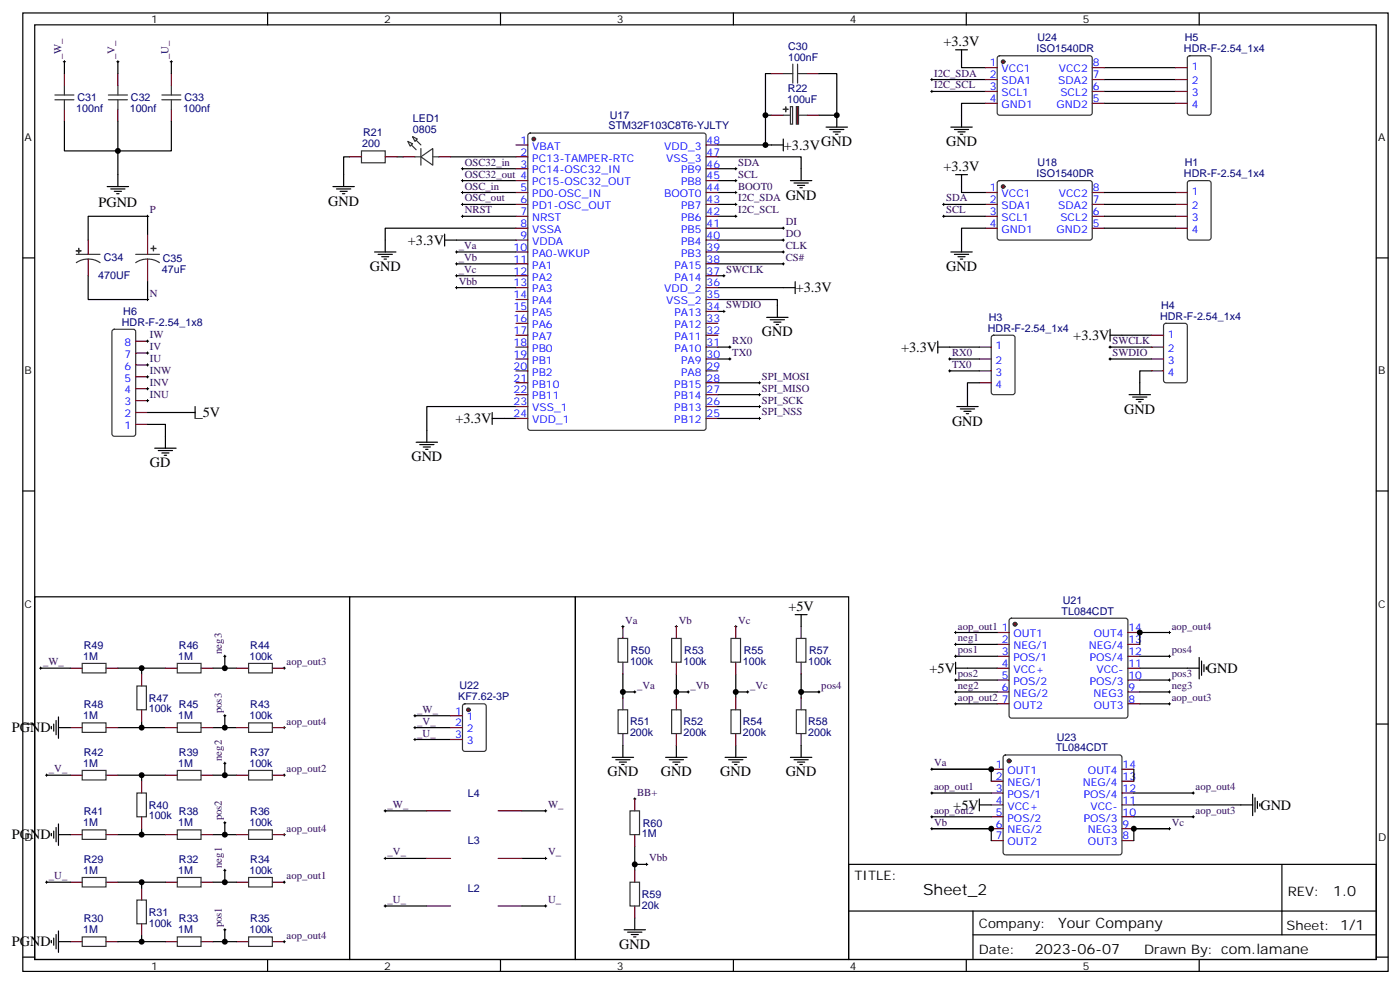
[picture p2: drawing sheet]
<svg xmlns="http://www.w3.org/2000/svg" width="416mm" height="292mm" viewBox="0 0 416 292" stroke-linecap="round" stroke-linejoin="round" font-family="sans-serif">
<g fill="none" stroke="#000" stroke-width=".35">
<path d="M6.8 3.8h405.3v284.4h-405.3zM10.3 7.4h398.3v277.3h-398.3zM79.4 3.8v3.6M148.6 3.8v3.6M217.7 3.8v3.6M286.9 3.8v3.6M356 3.8v3.6M229 34.2h-1.7v8.8M103.8 46.5h-1.8v5.3M117.9 46.5h1.8M133.8 46.5h19.4M137.3 57.1h15.9"/>
<path d="M137.3 53.6h15.9M137.3 50.1h15.9M213.1 57.1h5.3M213.1 43h15.9M6.8 76.5h3.5M132 71.2h21.2M132 69.5v3.5M137.3 64.2h15.9M137.3 60.6h15.9M213.1 64.2h5.3M213.1 60.6h5.3M213.1 67.7h19.5"/>
<path d="M213.1 71.2h19.5M213.1 74.8h19.5M213.1 78.3h19.5M408.6 76.5h3.5M213.1 106.5h3.6M213.1 103h3.6M146.1 124.1h7.1M146.1 122.4v3.5M6.8 145.7h3.5M408.6 145.7h3.5M6.8 214.8h3.5M408.6 214.8h3.5"/>
<path d="M252 256.4h156.6v28.3h-156.6zM380.6 256.5v20.8M252 270.3h156.5M288.9 277.3h119.6M288.9 270.3v14.1M6.8 284h3.5M79.4 284.7v3.5M148.6 284.7v3.5M217.7 284.7v3.5M286.9 284.7v3.5M356 284.7v3.5M408.6 284h3.5"/>
</g>
<g fill="none" stroke="#000" stroke-width=".3">
<path d="M136.9 57.1h.8M136.9 53.6h.8M136.9 50.1h.8M137.3 49.7v.7M137.3 53.2v.7M137.3 56.8v.7M218.1 57.1h.7M218.4 56.8v.7M136.9 64.2h.8M136.9 60.6h.8M137.3 60.3v.7M137.3 63.8v.7"/>
<path d="M218.1 64.2h.7M218.1 60.6h.7M218.4 60.3v.7M218.4 63.8v.7M232.2 67.7h.7M232.6 67.3v.8M216.3 103h.7M216.3 106.5h.7M216.7 102.6v.7M216.7 106.2v.7"/>
</g>
<path d="M107.3 44.8h7.1v3.5h-7.1zM123.2 46.5h1.8M125 46.5l3.5-2.4v4.9zM125 44.1v4.9M128.5 46.5h1.7" fill="none" stroke="#333" stroke-width=".35"/>
<path d="M103.8 46.5h3.5M114.4 46.5h3.5M119.7 46.5h3.5M130.2 46.5h3.6" fill="none" stroke="#870000" stroke-width=".35"/>
<g fill="#870000" stroke="#333" stroke-width=".35">
<path d="M123.5 41.6l1.5 1.4z"/>
<path d="M122.1 43l1.4 1.4z"/>
</g>
<path d="M156.9 39.7l.5-.2h51.5l.7 .4v87.1l-.4 .6-51.8 .1-.6-.5-.1-87zM121.1 41.9l1.4 .8-.7 .7zM122.5 40.5l1.4 .7-.7 .7z" fill="none" stroke="#333" stroke-width=".35"/>
<g fill="none" stroke="#000" stroke-width=".35">
<path d="M213.1 50.1h5.3M213.1 53.6h5.3M111.2 74.8h6.3M112.3 75.5h4.2M113.3 76.2h2.1M114 76.9h.7M135.5 74.8h17.7M135.5 78.3h17.7M153.2 67.7h-38.8v7.1M213.1 88.9h17.7v5.3M213.1 81.8h1.8M213.1 92.4h1.8"/>
<path d="M227.6 94.2h6.4M228.7 94.9h4.2M229.7 95.6h2.1M230.4 96.3h.7M123.5 131.2h6.4M124.6 131.9h4.2M125.7 132.6h2.1M126.4 133.3h.7M153.2 120.6h-26.5v10.6"/>
</g>
<path d="M218.1 50.1h.7M218.1 53.6h.7M218.4 49.7v.7M218.4 53.2v.7M214.6 92.4h.7M214.6 81.8h.7M214.9 81.5v.7M214.9 92v.7" fill="none" stroke="#000" stroke-width=".3"/>
<circle cx="158.5" cy="41.2" r=".53" fill="#870000" stroke="#333" stroke-width=".35"/>
<g fill="none" stroke="#870000" stroke-width=".35">
<path d="M229 21.8h3.6M239.6 21.8h3.5M153.2 43h3.5M153.2 46.5h3.5M153.2 50.1h3.5M153.2 53.6h3.5M153.2 57.1h3.5M209.6 43h3.5M209.6 46.5h3.5M209.6 50.1h3.5M209.6 53.6h3.5M209.6 57.1h3.5"/>
<path d="M153.2 60.6h3.5M153.2 64.2h3.5M153.2 67.7h3.5M153.2 71.2h3.5M153.2 74.8h3.5M153.2 78.3h3.5M209.6 60.6h3.5M209.6 64.2h3.5M209.6 67.7h3.5M209.6 71.2h3.5M209.6 74.8h3.5M209.6 78.3h3.5"/>
<path d="M153.2 81.8h3.5M153.2 85.3h3.5M153.2 88.9h3.5M153.2 92.4h3.5M153.2 95.9h3.5M153.2 99.4h3.5M209.6 81.8h3.5M209.6 85.3h3.5M209.6 88.9h3.5M209.6 92.4h3.5M209.6 95.9h3.5M209.6 99.4h3.5"/>
<path d="M153.2 103h3.5M153.2 106.5h3.5M153.2 110h3.5M153.2 113.6h3.5M153.2 117.1h3.5M209.6 103h3.5M209.6 106.5h3.5M209.6 110h3.5M209.6 113.6h3.5M209.6 117.1h3.5M153.2 120.6h3.5M153.2 124.1h3.5"/>
<path d="M209.6 120.6h3.5M209.6 124.1h3.5"/>
</g>
<path d="M232.2 71.2h.7M232.2 74.8h.7M232.2 78.3h.7M232.6 70.9v.7M232.6 74.4v.7M232.6 77.9v.7" fill="none" stroke="#000" stroke-width=".3"/>
<path d="M229 21.8h-1.7v12.4M213.1 46.5h24.7v7.1M229 43h3.6M232.6 41.2v3.6M234.7 53.6h6.3M235.7 54.3h4.3M236.8 55h2.1M237.5 55.7h.7M213.1 85.3h23M236.1 83.6v3.5" fill="none" stroke="#000" stroke-width=".35"/>
<path d="M235.4 19v5.7M236.8 19v5.7M232.6 21.8h2.8M236.8 21.8h2.8" fill="none" stroke="#333" stroke-width=".35"/>
<g fill="#870000" stroke="#333" stroke-width=".35">
<path d="M232.6 32.4l1.4 .1z"/>
<path d="M233.3 31.7v1.4z"/>
</g>
<path d="M229 34.2h3.6M239.6 34.2h3.5" fill="none" stroke="#870000" stroke-width=".35"/>
<path d="M234.7 31.6h.6v5.2h-.6z" fill="none" stroke="#333" stroke-width=".35"/>
<path d="M236.4 31.6h.7v5.2h-.7z" fill="#870000" stroke="#333" stroke-width=".35"/>
<path d="M232.6 34.2h2.1M237.1 34.2h2.5M296.3 53.8l.5-.2h27l.5 .7-.1 16.5-.6 .4h-27.1l-.4-.7v-16.2z" fill="none" stroke="#333" stroke-width=".35"/>
<path d="M243.1 21.8h5.3v12.4h-5.3M245.3 37.7h6.3M246.3 38.4h4.2M247.4 39.1h2.1M248.1 39.8h.7M248.4 34.2v3.5M98.8 55.4h6.4M99.9 56.1h4.2M101 56.8h2.1M101.7 57.5h.7M102 51.8v3.6" fill="none" stroke="#000" stroke-width=".35"/>
<circle cx="297.8" cy="55.4" r=".53" fill="#870000" stroke="#333" stroke-width=".35"/>
<path d="M292.5 57.1h3.6M324.3 57.1h3.5M349 57.1h3.5M292.5 60.6h3.6M292.5 64.2h3.6M292.5 67.7h3.6M324.3 60.6h3.5M324.3 64.2h3.5M324.3 67.7h3.5M349 60.6h3.5M349 64.2h3.5M349 67.7h3.5" fill="none" stroke="#870000" stroke-width=".35"/>
<path d="M352.7 53.8l.5-.2h5.6l.7 .4 .1 16.5-.5 .7h-5.9l-.6-.4-.1-16.5z" fill="none" stroke="#333" stroke-width=".35"/>
<g fill="none" stroke="#000" stroke-width=".35">
<path d="M283.7 51.8h3.5M285.5 51.8v5.3h7M327.8 57.1h21.2M280.2 60.6h12.3M280.2 64.2h12.3M282.3 74.8h6.3M283.4 75.5h4.2M284.4 76.2h2.1M285.1 76.9h.7M292.5 67.7h-7v7.1M327.8 60.6h21.2M327.8 64.2h21.2"/>
<path d="M327.8 67.7h21.2"/>
</g>
<path d="M279.8 64.2h.7M279.8 60.6h.7M280.2 60.3v.7M280.2 63.8v.7" fill="none" stroke="#000" stroke-width=".3"/>
<circle cx="301.3" cy="185.2" r=".53" fill="#870000" stroke="#333" stroke-width=".35"/>
<path d="M299.8 183.6l.5-.2h33.9l.5 .2 .2 .5v28.2l-.3 .5-.4 .2h-33.9l-.5-.2-.2-.5v-28.2z" fill="none" stroke="#333" stroke-width=".35"/>
<circle cx="301.3" cy="185.2" r=".53" fill="#870000" stroke="#333" stroke-width=".35"/>
<g fill="none" stroke="#870000" stroke-width=".35">
<path d="M20.9 198.2h3.5M31.5 198.2h3.5M42.1 200v3.5M49.1 198.2h3.5M59.7 198.2h3.5M70.3 198.2h3.5M80.9 198.2h3.5M296.1 187.6h3.5M296.1 191.2h3.5M296.1 194.7h3.5M296.1 198.2h3.5M334.9 187.6h3.5"/>
<path d="M334.9 191.2h3.5M334.9 194.7h3.5M334.9 198.2h3.5M20.9 215.9h3.5M31.5 215.9h3.5M42.1 210.6v3.5M49.1 215.9h3.5M59.7 215.9h3.5M70.3 215.9h3.5M80.9 215.9h3.5M296.1 201.8h3.5M296.1 205.3h3.5"/>
<path d="M296.1 208.8h3.5M334.9 201.8h3.5M334.9 205.3h3.5M334.9 208.8h3.5M20.9 230h3.5M31.5 230h3.5M42.1 231.7v3.6M49.1 230h3.5M59.7 230h3.5M70.3 230h3.5M80.9 230h3.5M20.9 247.6h3.5"/>
<path d="M31.5 247.6h3.5M42.1 242.3v3.6M49.1 247.6h3.5M59.7 247.6h3.5M70.3 247.6h3.5M80.9 247.6h3.5M20.9 261.7h3.5M20.9 279.4h3.5M31.5 261.7h3.5M31.5 279.4h3.5M42.1 263.5v3.5M42.1 274.1v3.5"/>
<path d="M49.1 261.7h3.5M49.1 279.4h3.5M59.7 261.7h3.5M59.7 279.4h3.5M70.3 261.7h3.5M70.3 279.4h3.5M80.9 261.7h3.5M80.9 279.4h3.5"/>
</g>
<g fill="none" stroke="#000" stroke-width=".35">
<path d="M10.3 177.1h93.5v107.6h-93.5zM35 198.2h7.1v1.8M42.1 198.2h7M63.2 198.2h7.1M66.7 194.7v3.5M283.7 198.2h12.4M283.7 196.5v3.5M283.7 191.2h12.4M283.7 194.7h12.4M283.7 187.6h12.4M338.4 198.2h17.6M338.4 194.7h8.8"/>
<path d="M347.2 187.6h-8.8v3.6M356 195.1v6.3M356.7 196.1v4.2M357.4 197.2v2.1M358.1 197.9v.7M42.1 214.1v1.8h-7.1M42.1 215.9h7M63.2 215.9h7.1M66.7 212.3v3.6M123.2 215.9h10.6M123.2 219.4h10.6M123.2 212.3h10.6"/>
<path d="M283.7 201.8h12.4M283.7 205.3h12.4M283.7 208.8h12.4M338.4 201.8h8.8M338.4 205.3h8.8M338.4 208.8h8.8M35 230h7.1v1.7M42.1 230h7M63.2 230h7.1M66.7 226.4v3.6M42.1 245.9v1.7h-7.1M42.1 247.6h7"/>
<path d="M63.2 247.6h7.1M66.7 244.1v3.5M66.7 258.2v3.5M114.4 240.6h12.3M114.4 254.7h12.3M154.9 240.6h7.1M154.9 254.7h7.1M35 261.7h7.1v1.8M42.1 277.6v1.8h-7.1M42.1 261.7h7M42.1 279.4h7M63.2 261.7h7.1"/>
<path d="M63.2 279.4h7.1M66.7 275.8v3.6M114.4 268.8h12.3M154.9 268.8h7.1"/>
</g>
<g fill="none" stroke="#000" stroke-width=".3">
<path d="M66.4 194.7h.7M66.7 194.3v.8M84 198.2h.7M84.4 197.9v.7M283.4 191.2h.7M283.4 194.7h.7M283.4 187.6h.7M283.7 187.3v.7M283.7 190.8v.7M283.7 194.3v.8M346.9 194.7h.7M346.9 187.6h.7"/>
<path d="M347.2 187.3v.7M347.2 194.3v.8M66.4 212.3h.7M66.7 212v.7M84 215.9h.7M84.4 215.5v.7M122.8 215.9h.7M122.8 212.3h.7M122.8 219.4h.7M123.2 212v.7M123.2 215.5v.7M123.2 219v.7"/>
<path d="M283.4 205.3h.7M283.4 201.8h.7M283.4 208.8h.7M283.7 201.4v.7M283.7 204.9v.7M283.7 208.5v.7M346.9 205.3h.7M346.9 201.8h.7M346.9 208.8h.7M347.2 201.4v.7M347.2 204.9v.7M347.2 208.5v.7"/>
<path d="M66.4 226.4h.7M66.7 226.1v.7M84 230h.7M84.4 229.6v.7M66.4 258.2h.7M66.4 244.1h.7M66.7 243.7v.7M66.7 257.8v.8M84 247.6h.7M84.4 247.3v.7M114 254.7h.7M114 240.6h.7"/>
<path d="M114.4 240.2v.7M114.4 254.3v.7M161.6 254.7h.7M161.6 240.6h.7M162 240.2v.7M162 254.3v.7M66.4 275.8h.7M66.7 275.5v.7M84 261.7h.7M84 279.4h.7M84.4 261.4v.7M84.4 279v.7"/>
<path d="M114 268.8h.7M114.4 268.4v.7M161.6 268.8h.7M162 268.4v.7"/>
</g>
<g fill="none" stroke="#333" stroke-width=".35">
<path d="M24.4 196.8h7.1v2.8h-7.1zM52.6 196.8h7.1v2.8h-7.1zM73.8 196.8h7.1v2.8h-7.1zM24.4 214.5h7.1v2.8h-7.1zM40.6 203.5h2.9v7.1h-2.9zM52.6 214.5h7.1v2.8h-7.1zM73.8 214.5h7.1v2.8h-7.1zM137.5 209l.5-.2h5.7l.6 .4 .1 13-.5 .7h-5.9l-.6-.4-.1-13zM24.4 228.6h7.1v2.8h-7.1zM40.6 235.3h2.9v7h-2.9zM52.6 228.6h7.1v2.8h-7.1zM73.8 228.6h7.1v2.8h-7.1z"/>
<path d="M24.4 246.2h7.1v2.8h-7.1zM52.6 246.2h7.1v2.8h-7.1zM73.8 246.2h7.1v2.8h-7.1zM24.4 260.3h7.1v2.8h-7.1zM24.4 278h7.1v2.8h-7.1zM40.6 267h2.9v7.1h-2.9zM52.6 260.3h7.1v2.8h-7.1zM52.6 278h7.1v2.8h-7.1zM73.8 260.3h7.1v2.8h-7.1zM73.8 278h7.1v2.8h-7.1z"/>
</g>
<circle cx="139.1" cy="210.6" r=".53" fill="#870000" stroke="#333" stroke-width=".35"/>
<path d="M133.8 212.3h3.5M133.8 215.9h3.5M133.8 219.4h3.5" fill="none" stroke="#870000" stroke-width=".35"/>
<g fill="none" stroke="#000" stroke-width=".35">
<path d="M103.8 177.1h67v107.6h-67zM170.8 177.1h81.2v107.6h-81.2zM12.1 198.2h8.8M15.2 215.5v.7M15.9 214.8v2.1M16.7 213.7v4.3M17.4 215.9h3.5M17.4 212.7v6.3M13.8 230h7.1M15.2 247.3v.7M15.9 246.6v2.1M16.7 245.5v4.2"/>
<path d="M17.4 244.4v6.4M17.4 247.6h3.5M13.8 261.7h7.1M15.2 279v.7M15.9 278.3v2.1M16.7 277.2v4.3M17.4 276.2v6.3M17.4 279.4h3.5"/>
</g>
<path d="M11.7 198.2h.7M12.1 197.9v.7M13.5 230h.7M13.8 229.6v.7M13.5 261.7h.7M13.8 261.4v.7" fill="none" stroke="#000" stroke-width=".3"/>
<circle cx="299.6" cy="225.7" r=".53" fill="#870000" stroke="#333" stroke-width=".35"/>
<path d="M298 224.2l.5-.2h33.9l.5 .2 .2 .5v28.2l-.2 .5-.5 .2h-33.9l-.5-.2-.2-.5v-28.2z" fill="none" stroke="#333" stroke-width=".35"/>
<circle cx="299.6" cy="225.7" r=".53" fill="#870000" stroke="#333" stroke-width=".35"/>
<g fill="none" stroke="#870000" stroke-width=".35">
<path d="M349 20.1h3.5M349 23.6h3.5M349 27.1h3.5M349 30.7h3.5M341.9 99.4h3.5M290.8 103h3.5M290.8 106.5h3.5M290.8 110h3.5M290.8 113.6h3.5M341.9 103h3.5M341.9 106.5h3.5M341.9 110h3.5"/>
<path d="M184.9 185.9v3.5M184.9 196.5v3.5M200.8 185.9v3.5M200.8 196.5v3.5M218.4 185.9v3.5M218.4 196.5v3.5M237.8 185.9v3.5M237.8 196.5v3.5M184.9 207v3.6M184.9 217.6v3.6M200.8 207v3.6M200.8 217.6v3.6"/>
<path d="M218.4 207v3.6M218.4 217.6v3.6M237.8 207v3.6M237.8 217.6v3.6M294.3 228.2h3.5M294.3 231.7h3.5M294.3 235.3h3.5M294.3 238.8h3.5M333.1 228.2h3.5M333.1 231.7h3.5M333.1 235.3h3.5M333.1 238.8h3.5"/>
<path d="M294.3 242.3h3.5M294.3 245.9h3.5M294.3 249.4h3.5M333.1 242.3h3.5M333.1 245.9h3.5M333.1 249.4h3.5"/>
</g>
<g fill="none" stroke="#000" stroke-width=".35">
<path d="M283.7 14.8h3.5M285.5 14.8v5.3h7M276.6 27.1h15.9M276.6 23.6h15.9M282.3 37.7h6.3M283.4 38.4h4.2M284.4 39.1h2.1M285.1 39.8h.7M292.5 30.7h-7v7M327.8 27.1h21.2M327.8 23.6h21.2M327.8 30.7h21.2"/>
<path d="M327.8 20.1h21.2M135.5 81.8h17.7M329.6 99.4h12.3M329.6 97.7v3.5M278.4 103h12.4M278.4 101.2v3.5M281.9 106.5h8.9M281.9 110h8.9M290.8 113.6h-3.6v7M329.6 106.5h12.3M329.6 103h12.3M335.2 117.1h6.4"/>
<path d="M336.3 117.8h4.2M337.3 118.5h2.1M338 119.2h.7M341.9 110h-3.5v7.1M284.1 120.6h6.3M285.1 121.3h4.2M286.2 122h2.1M286.9 122.7h.7M184.9 200v7M200.8 200v7M218.4 200v7M236.1 182.4h3.5"/>
<path d="M237.8 182.4v3.5M237.8 200v7M184.9 205.3h3.6M200.8 205.3h3.5M218.4 205.3h3.6M237.8 205.3h5.3M181.8 224.7h6.3M182.8 225.4h4.2M183.9 226.1h2.1M184.6 226.8h.7M184.9 221.2v3.5M197.6 224.7h6.4"/>
<path d="M198.7 225.4h4.2M199.7 226.1h2.2M200.4 226.8h.8M200.8 221.2v3.5M215.3 224.7h6.3M216.3 225.4h4.3M217.4 226.1h2.1M218.1 226.8h.7M218.4 221.2v3.5M234.7 224.7h6.3M235.7 225.4h4.3M236.8 226.1h2.1"/>
<path d="M237.5 226.8h.7M237.8 221.2v3.5M276.6 235.3h17.7M290.8 238.8h3.5M290.8 237v3.6M294.3 228.2h-17.7h17.7v3.5M336.6 238.8h35.3M336.6 228.2v3.5M336.6 235.3h17.7M371.9 235.6v6.4M372.6 236.7v4.2M373.3 237.7v2.2"/>
<path d="M374 238.4v.7M276.6 242.3h17.7M294.3 245.9h-17.7h17.7v3.5M336.6 245.9h10.6h-10.6v3.5M336.6 242.3h17.7"/>
</g>
<g fill="none" stroke="#000" stroke-width=".3">
<path d="M276.3 23.6h.7M276.3 27.1h.7M276.6 23.2v.8M276.6 26.8v.7M135.2 74.8h.7M135.2 78.3h.7M135.5 74.4v.7M135.5 77.9v.7M135.2 81.8h.7M135.5 81.5v.7M281.6 106.5h.7M281.6 110h.7"/>
<path d="M281.9 106.2v.7M281.9 109.7v.7M329.2 106.5h.7M329.2 103h.7M329.6 102.6v.7M329.6 106.2v.7M184.6 185.9h.7M184.9 185.5v.7M200.4 185.9h.8M200.8 185.5v.7M218.1 185.9h.7M218.4 185.5v.7"/>
<path d="M188.1 205.3h.7M188.5 204.9v.7M204 205.3h.7M204.3 204.9v.7M221.6 205.3h.7M222 204.9v.7M242.8 205.3h.7M243.1 204.9v.7M276.3 235.3h.7M276.3 228.2h.7M276.6 227.9v.7M276.6 234.9v.7"/>
<path d="M353.9 235.3h.7M354.3 234.9v.7M276.3 242.3h.7M276.3 245.9h.7M276.6 242v.7M276.6 245.5v.7M346.9 245.9h.7M347.2 245.5v.7M353.9 242.3h.7M354.3 242v.7"/>
</g>
<path d="M296.3 16.8l.5-.3 27 .1 .5 .7-.1 16.5-.6 .4-27.1-.1-.4-.6v-16.2zM352.7 16.8l.5-.3h5.6l.7 .5 .1 16.5-.5 .6-5.9 .1-.6-.5-.1-16.4zM294.5 99.7l.5-.3h5.6l.7 .5v16.5l-.4 .6-5.9 .1-.7-.5v-16.4zM345.7 96.1l.4-.2h5.7l.6 .5 .1 16.5-.5 .6-5.9 .1-.6-.5-.1-16.5zM183.5 189.4h2.8v7.1h-2.8zM199.4 189.4h2.8v7.1h-2.8zM217 189.4h2.9v7.1h-2.9zM236.4 189.4h2.9v7.1h-2.9zM183.5 210.6h2.8v7h-2.8zM199.4 210.6h2.8v7h-2.8zM217 210.6h2.9v7h-2.9zM236.4 210.6h2.9v7h-2.9z" fill="none" stroke="#333" stroke-width=".35"/>
<circle cx="297.8" cy="18.3" r=".53" fill="#870000" stroke="#333" stroke-width=".35"/>
<g fill="none" stroke="#870000" stroke-width=".35">
<path d="M19.1 21.8v3.6M19.1 32.4v3.5M35 21.8v3.6M35 32.4v3.5M50.9 21.8v3.6M50.9 32.4v3.5M292.5 20.1h3.6M292.5 23.6h3.6M292.5 27.1h3.6M292.5 30.7h3.6M324.3 20.1h3.5M324.3 23.6h3.5"/>
<path d="M324.3 27.1h3.5M324.3 30.7h3.5M40.3 118.9h3.5M40.3 115.3h3.5M40.3 111.8h3.5M40.3 108.3h3.5M40.3 104.7h3.5M40.3 101.2h3.5M40.3 125.9h3.5M40.3 122.4h3.5M126.7 240.6h7.1M126.7 254.7h7.1"/>
<path d="M147.9 240.6h7M147.9 254.7h7M126.7 268.8h7.1M147.9 268.8h7"/>
</g>
<g fill="none" stroke="#000" stroke-width=".35">
<path d="M19.1 18.3v3.5M35 18.3v3.5M50.9 18.3v3.5M19.1 35.9v8.9h31.8v-8.9M35 35.9v19.5M31.8 55.4h6.4M32.9 56.1h4.2M33.9 56.8h2.2M34.6 57.5h.7M135.5 85.3h17.7M43.8 125.9h5.3v7.1M43.8 122.4h14.1"/>
<path d="M45.9 133h6.4M47 133.7h4.2M48 134.4h2.2M48.8 135.1h.7M57.9 120.6v3.5"/>
</g>
<g fill="none" stroke="#333" stroke-width=".35">
<path d="M16.3 29.6h5.6M16.3 28.2h5.6M19.1 25.4v2.8M19.1 29.6v2.8M32.2 29.6h5.6M32.2 28.2h5.6M35 25.4v2.8M35 29.6v2.8M48 29.6h5.7M48 28.2h5.7M50.9 25.4v2.8M50.9 29.6v2.8"/>
<path d="M33.5 97.9l.4-.2h5.7l.5 .2 .2 .5v30.3l-.2 .5-.5 .2h-5.7l-.5-.2-.2-.5v-30.3z"/>
</g>
<g fill="none" stroke="#000" stroke-width=".3">
<path d="M18.8 18.3h.7M19.1 18v.7M34.6 18.3h.7M35 18v.7M50.5 18.3h.7M50.9 18v.7M43.5 101.2h.7M43.5 104.7h.7M43.5 108.3h.7M43.5 111.8h.7M43.5 115.3h.7M43.5 118.9h.7"/>
<path d="M43.8 100.9v.7M43.8 104.4v.7M43.8 107.9v.7M43.8 111.4v.7M43.8 115v.7M43.8 118.5v.7"/>
</g>
<g fill="#870000" stroke="#333" stroke-width=".35">
<path d="M23.4 73.7v1.4z"/>
<path d="M22.6 74.4h1.5z"/>
</g>
<path d="M22.6 77.9a6.4 6.4 0 0 1 7.1 0M22.6 75.5h7.1" fill="none" stroke="#333" stroke-width=".35"/>
<path d="M26.2 71.2v4.3M26.2 76.9v4.9" fill="none" stroke="#870000" stroke-width=".35"/>
<g fill="#870000" stroke="#333" stroke-width=".35">
<path d="M45.5 73l.1 1.4z"/>
<path d="M44.9 73.7h1.4z"/>
</g>
<path d="M40.3 77.9a6.4 6.4 0 0 1 7 0M40.3 75.5h7M187 240.6h2.9v7h-2.9zM187 261.7h2.9v7.1h-2.9z" fill="none" stroke="#333" stroke-width=".35"/>
<path d="M43.8 69.5v6M43.8 76.9v6.7M188.5 237v3.6M188.5 247.6v3.5M188.5 258.2v3.5M188.5 268.8v3.5" fill="none" stroke="#870000" stroke-width=".35"/>
<g fill="none" stroke="#000" stroke-width=".35">
<path d="M43.8 69.5v-5.3h-17.6v7M26.2 81.8v7.1h17.6v-5.3M213.1 117.1h12.4M213.1 113.6h12.4M213.1 124.1h12.4M213.1 120.6h12.4M188.5 256.4h3.5M188.5 251.1v7.1M185.3 275.8h6.3M186.3 276.5h4.3M187.4 277.2h2.1M188.1 278h.7"/>
<path d="M188.5 272.3v3.5"/>
</g>
<g fill="none" stroke="#000" stroke-width=".3">
<path d="M43.5 64.2h.7M43.8 63.8v.7M43.5 88.9h.7M43.8 88.5v.7M135.2 85.3h.7M135.5 85v.7M225.1 117.1h.7M225.1 113.6h.7M225.5 113.2v.7M225.5 116.7v.7M225.1 120.6h.7M225.1 124.1h.7"/>
<path d="M225.5 120.3v.7M225.5 123.8v.7M188.1 237h.7M188.5 236.7v.7M191.6 256.4h.7M192 256.1v.7"/>
</g>
<g fill="#000">
<circle cx="227.3" cy="34.2" r=".88"/>
<circle cx="248.4" cy="34.2" r=".88"/>
<circle cx="35" cy="44.8" r=".88"/>
<circle cx="227.3" cy="43" r=".88"/>
<circle cx="42.1" cy="198.2" r=".88"/>
<circle cx="66.7" cy="198.2" r=".88"/>
<circle cx="338.4" cy="187.6" r=".88"/>
<circle cx="42.1" cy="215.9" r=".88"/>
<circle cx="66.7" cy="215.9" r=".88"/>
<circle cx="184.9" cy="205.3" r=".88"/>
<circle cx="200.8" cy="205.3" r=".88"/>
<circle cx="218.4" cy="205.3" r=".88"/>
<circle cx="237.8" cy="205.3" r=".88"/>
<circle cx="42.1" cy="230" r=".88"/>
<circle cx="66.7" cy="230" r=".88"/>
<circle cx="294.3" cy="228.2" r=".88"/>
<circle cx="42.1" cy="247.6" r=".88"/>
<circle cx="66.7" cy="247.6" r=".88"/>
<circle cx="188.5" cy="256.4" r=".88"/>
<circle cx="294.3" cy="245.9" r=".88"/>
<circle cx="336.6" cy="245.9" r=".88"/>
<circle cx="42.1" cy="261.7" r=".88"/>
<circle cx="42.1" cy="279.4" r=".88"/>
<circle cx="66.7" cy="261.7" r=".88"/>
<circle cx="66.7" cy="279.4" r=".88"/>
</g>
<text font-size="4.6" x="274" y="265.5">Sheet_2</text>
<g font-size="4.2">
<text x="280.1" y="13.7">+3.3V</text>
<text x="232.7" y="44.4">+3.3V</text>
<text x="243.8" y="43.4">GND</text>
<text x="280.9" y="43.4">GND</text>
<text x="280.1" y="50.7">+3.3V</text>
<text x="233.3" y="59.2">GND</text>
<text x="29.2" y="61.3">PGND</text>
<text x="97.4" y="61">GND</text>
<text x="121.1" y="72.7">+3.3V</text>
<text x="109.8" y="80.4">GND</text>
<text x="280.9" y="80.4">GND</text>
<text x="236.3" y="86.8">+3.3V</text>
<text x="226.2" y="99.8">GND</text>
<text x="318.7" y="100.9">+3.3V</text>
<text x="267.5" y="104.4">+3.3V</text>
<text x="58.1" y="123.8">_5V</text>
<text x="135.2" y="125.6">+3.3V</text>
<text x="333.8" y="122.7">GND</text>
<text x="282.6" y="126.3">GND</text>
<text x="122.1" y="136.8">GND</text>
<text x="44.5" y="138.6">GD</text>
<text x="234.1" y="181.2">+5V</text>
<text x="276" y="199.6">+5V</text>
<text x="358.3" y="199.6">GND</text>
<text x="3.5" y="217.3">PGND</text>
<text x="180.3" y="230.3">GND</text>
<text x="196.2" y="230.3">GND</text>
<text x="213.9" y="230.3">GND</text>
<text x="233.3" y="230.3">GND</text>
<text x="283" y="240.2">+5V</text>
<text x="374.2" y="240.2">GND</text>
<text x="3.5" y="249">PGND</text>
<text x="395.8" y="265.7">1.0</text>
<text x="314.1" y="275.3">Your Company</text>
<text x="3.5" y="280.8">PGND</text>
<text x="183.9" y="281.5">GND</text>
<text x="307.2" y="283.1">2023-06-07</text>
</g>
<g font-size="3.9">
<text x="253.7" y="261">TITLE:</text>
<text x="382.3" y="265.7">REV:</text>
<text x="290.6" y="275.2">Company:</text>
<text x="382" y="275.8">Sheet: 1/1</text>
<text x="290.6" y="282.9">Date:</text>
<text x="339.7" y="283">Drawn By: com.lamane</text>
</g>
<g font-size="3.2">
<text x="44.9" y="6.8">1</text>
<text x="114" y="6.8">2</text>
<text x="183.2" y="6.8">3</text>
<text x="252.3" y="6.8">4</text>
<text x="321.5" y="6.8">5</text>
<text x="7.3" y="41.9">A</text>
<text x="409.1" y="41.9">A</text>
<text x="7.3" y="111.1">B</text>
<text x="409.1" y="111.1">B</text>
<text x="7.3" y="180.2">C</text>
<text x="409.1" y="180.2">C</text>
<text x="7.3" y="249.4">D</text>
<text x="409.1" y="249.4">D</text>
<text x="44.9" y="287.7">1</text>
<text x="114" y="287.7">2</text>
<text x="183.2" y="287.7">3</text>
<text x="252.3" y="287.7">4</text>
<text x="321.5" y="287.7">5</text>
</g>
<g font-size="3.2" fill="#306">
<text x="18.2" y="17.6" transform="rotate(-90 18.2 17.6)">_W_</text>
<text x="34.1" y="17.6" transform="rotate(-90 34.1 17.6)">_V_</text>
<text x="50" y="17.6" transform="rotate(-90 50 17.6)">_U_</text>
<text x="277.4" y="22.7">I2C_SDA</text>
<text x="277.4" y="26.2">I2C_SCL</text>
<text x="138" y="52.7">OSC32_out 4</text>
<text x="138" y="49.2">OSC32_in</text>
<text x="219.1" y="49.2">SDA</text>
<text x="219.1" y="52.7">SCL</text>
<text x="138" y="59.8">OSC_out</text>
<text x="138" y="56.2">OSC_in</text>
<text x="219.1" y="59.8">I2C_SDA</text>
<text x="219.1" y="56.2">BOOT0</text>
<text x="280.9" y="59.8">SDA</text>
<text x="44.5" y="63.3">P</text>
<text x="138" y="63.3">NRST</text>
<text x="219.1" y="63.3">I2C_SCL</text>
<text x="280.9" y="63.3">SCL</text>
<text x="233.3" y="66.8">DI</text>
<text x="233.3" y="70.3">DO</text>
<text x="136.2" y="73.9">_Va</text>
<text x="136.2" y="77.4">_Vb</text>
<text x="233.3" y="73.9">CLK</text>
<text x="233.3" y="77.4">CS#</text>
<text x="136.2" y="80.9">_Vc</text>
<text x="44.5" y="88">N</text>
<text x="136.2" y="84.5">Vbb</text>
<text x="44.5" y="100.3">IW</text>
<text x="44.5" y="103.9">IV</text>
<text x="44.5" y="107.4">IU</text>
<text x="217.4" y="102.1">RX0</text>
<text x="217.4" y="105.6">TX0</text>
<text x="282.6" y="105.6">RX0</text>
<text x="330.3" y="102.1">SWCLK</text>
<text x="330.3" y="105.6">SWDIO</text>
<text x="44.5" y="110.9">INW</text>
<text x="226.2" y="112.7">SPI_MOSI</text>
<text x="282.6" y="109.1">TX0</text>
<text x="44.5" y="114.4">INV</text>
<text x="44.5" y="118">INU</text>
<text x="226.2" y="119.7">SPI_SCK</text>
<text x="226.2" y="116.2">SPI_MISO</text>
<text x="226.2" y="123.3">SPI_NSS</text>
<text x="185.6" y="185">Va</text>
<text x="201.5" y="185">Vb</text>
<text x="219.1" y="185">Vc</text>
<text x="284.4" y="190.3">neg1</text>
<text x="284.4" y="186.8">aop_out1</text>
<text x="347.9" y="186.8">aop_out4</text>
<text x="12.8" y="197.3">_W_</text>
<text x="65.9" y="194" transform="rotate(-90 65.9 194)">neg3</text>
<text x="85.1" y="197.3">aop_out3</text>
<text x="284.4" y="193.8">pos1</text>
<text x="347.9" y="193.8">pos4</text>
<text x="284.4" y="200.9">pos2</text>
<text x="347.9" y="200.9">pos3</text>
<text x="189.2" y="204.4">_Va</text>
<text x="205" y="204.4">_Vb</text>
<text x="222.7" y="204.4">_Vc</text>
<text x="243.8" y="204.4">pos4</text>
<text x="284.4" y="204.4">neg2</text>
<text x="284.4" y="207.9">aop_out2</text>
<text x="347.9" y="204.4">neg3</text>
<text x="347.9" y="207.9">aop_out3</text>
<text x="65.9" y="211.6" transform="rotate(-90 65.9 211.6)">pos3</text>
<text x="85.1" y="215">aop_out4</text>
<text x="123.9" y="215">_V_</text>
<text x="123.9" y="211.5">_W_</text>
<text x="123.9" y="218.5">_U_</text>
<text x="65.9" y="225.7" transform="rotate(-90 65.9 225.7)">neg2</text>
<text x="277.4" y="227.3">Va</text>
<text x="14.5" y="229.1">_V_</text>
<text x="85.1" y="229.1">aop_out2</text>
<text x="115.1" y="239.7">_W_</text>
<text x="162.7" y="239.7">W_</text>
<text x="189.2" y="236.1">BB+</text>
<text x="277.4" y="234.4">aop_out1</text>
<text x="355" y="234.4">aop_out4</text>
<text x="65.9" y="243.4" transform="rotate(-90 65.9 243.4)">pos2</text>
<text x="277.4" y="241.4">aop_out2</text>
<text x="277.4" y="245">Vb</text>
<text x="347.9" y="245">Vc</text>
<text x="355" y="241.4">aop_out3</text>
<text x="85.1" y="246.7">aop_out4</text>
<text x="65.9" y="257.5" transform="rotate(-90 65.9 257.5)">neg1</text>
<text x="115.1" y="253.8">_V_</text>
<text x="162.7" y="253.8">V_</text>
<text x="192.7" y="255.6">Vbb</text>
<text x="14.5" y="260.8">_U_</text>
<text x="85.1" y="260.8">aop_out1</text>
<text x="115.1" y="267.9">_U_</text>
<text x="162.7" y="267.9">U_</text>
<text x="65.9" y="275.1" transform="rotate(-90 65.9 275.1)">pos1</text>
<text x="85.1" y="278.5">aop_out4</text>
</g>
<g font-size="3.2" fill="#000080">
<text x="234" y="18">100nF</text>
<text x="234" y="14.7">C30</text>
<text x="307.8" y="15.4">ISO1540DR</text>
<text x="308" y="12.2">U24</text>
<text x="351.5" y="15.5">HDR-F-2.54_1x4</text>
<text x="351.8" y="12.3">H5</text>
<text x="23" y="30">C31</text>
<text x="38.9" y="30">C32</text>
<text x="54.8" y="30">C33</text>
<text x="233.9" y="27.4">R22</text>
<text x="22.6" y="33.1">100nf</text>
<text x="38.5" y="33.1">100nf</text>
<text x="54.4" y="33.1">100nf</text>
<text x="181" y="35.2">U17</text>
<text x="233.7" y="30.6">100uF</text>
<text x="107.8" y="40.5">R21</text>
<text x="122.6" y="36.3">LED1</text>
<text x="122.6" y="39.5">0805</text>
<text x="180.7" y="38.4">STM32F103C8T6-YJLTY</text>
<text x="107.6" y="43.7">200</text>
<text x="307.8" y="52.4">ISO1540DR</text>
<text x="308" y="49.2">U18</text>
<text x="351.5" y="52.5">HDR-F-2.54_1x4</text>
<text x="351.8" y="49.3">H1</text>
<text x="30.8" y="77.5">C34</text>
<text x="48.3" y="77.6">C35</text>
<text x="29.2" y="82.9">470UF</text>
<text x="48" y="80.9">47uF</text>
<text x="36.6" y="93.3">H6</text>
<text x="293.6" y="95.2">H3</text>
<text x="344.5" y="94.9">HDR-F-2.54_1x4</text>
<text x="344.7" y="91.6">H4</text>
<text x="36.2" y="96.6">HDR-F-2.54_1x8</text>
<text x="293.3" y="98.4">HDR-F-2.54_1x4</text>
<text x="315.5" y="179.3">U21</text>
<text x="315.2" y="182.4">TL084CDT</text>
<text x="24.7" y="195.8">1M</text>
<text x="24.9" y="192.5">R49</text>
<text x="52.9" y="195.8">1M</text>
<text x="53.1" y="192.5">R46</text>
<text x="74.1" y="195.8">100k</text>
<text x="74.3" y="192.5">R44</text>
<text x="187" y="197.3">100k</text>
<text x="187.3" y="194.1">R50</text>
<text x="202.9" y="197.3">100k</text>
<text x="203.2" y="194.1">R53</text>
<text x="220.6" y="197.3">100k</text>
<text x="220.8" y="194.1">R55</text>
<text x="240" y="197.3">100k</text>
<text x="240.2" y="194.1">R57</text>
<text x="44.2" y="208.2">R47</text>
<text x="136" y="207.6">KF7.62-3P</text>
<text x="136.4" y="204.3">U22</text>
<text x="24.7" y="213.4">1M</text>
<text x="24.9" y="210.2">R48</text>
<text x="44.2" y="211.4">100k</text>
<text x="52.9" y="213.4">1M</text>
<text x="53.1" y="210.2">R45</text>
<text x="74.1" y="213.4">100k</text>
<text x="74.3" y="210.2">R43</text>
<text x="187" y="215.2">R51</text>
<text x="202.9" y="215.2">R52</text>
<text x="220.6" y="215.2">R54</text>
<text x="240" y="215.2">R58</text>
<text x="187" y="218.4">200k</text>
<text x="202.9" y="218.4">200k</text>
<text x="220.6" y="218.4">200k</text>
<text x="240" y="218.4">200k</text>
<text x="313.7" y="219.8">U23</text>
<text x="24.7" y="227.5">1M</text>
<text x="24.9" y="224.3">R42</text>
<text x="52.9" y="227.5">1M</text>
<text x="53.1" y="224.3">R39</text>
<text x="74.1" y="227.5">100k</text>
<text x="74.3" y="224.3">R37</text>
<text x="313.4" y="222.9">TL084CDT</text>
<text x="44.2" y="239.9">R40</text>
<text x="138.9" y="236.3">L4</text>
<text x="24.7" y="245.1">1M</text>
<text x="24.9" y="241.9">R41</text>
<text x="44.2" y="243.1">100k</text>
<text x="52.9" y="245.1">1M</text>
<text x="53.1" y="241.9">R38</text>
<text x="74.1" y="245.1">100k</text>
<text x="74.3" y="241.9">R36</text>
<text x="190.8" y="245.2">R60</text>
<text x="138.9" y="250.4">L3</text>
<text x="190.6" y="248.4">1M</text>
<text x="24.9" y="256">R29</text>
<text x="53.1" y="256">R32</text>
<text x="74.3" y="256">R34</text>
<text x="24.7" y="259.3">1M</text>
<text x="52.9" y="259.3">1M</text>
<text x="74.1" y="259.3">100k</text>
<text x="138.9" y="264.5">L2</text>
<text x="190.6" y="269.6">20k</text>
<text x="190.6" y="266.4">R59</text>
<text x="24.9" y="273.7">R30</text>
<text x="44.2" y="274.9">100k</text>
<text x="44.2" y="271.7">R31</text>
<text x="53.1" y="273.7">R33</text>
<text x="74.3" y="273.7">R35</text>
<text x="24.7" y="276.9">1M</text>
<text x="52.9" y="276.9">1M</text>
<text x="74.1" y="276.9">100k</text>
</g>
<g font-size="3.2" fill="#00f">
<text x="293.9" y="19.7">1</text>
<text x="293.9" y="23.2">2</text>
<text x="297.4" y="21.5">VCC1</text>
<text x="314.3" y="21.5">VCC2</text>
<text x="324.4" y="23.2">7</text>
<text x="324.4" y="19.7">8</text>
<text x="353.8" y="20.8">1</text>
<text x="293.9" y="26.8">3</text>
<text x="297.4" y="25">SDA1</text>
<text x="297.4" y="28.5">SCL1</text>
<text x="314.2" y="25">SDA2</text>
<text x="314.8" y="28.5">SCL2</text>
<text x="324.4" y="26.8">6</text>
<text x="353.8" y="25">2</text>
<text x="353.8" y="28.5">3</text>
<text x="293.9" y="30.3">4</text>
<text x="297.4" y="32.1">GND1</text>
<text x="313.7" y="32.1">GND2</text>
<text x="324.4" y="30.3">5</text>
<text x="353.8" y="32.1">4</text>
<text x="154.5" y="42.7">1</text>
<text x="154.5" y="46.2">2</text>
<text x="158" y="44.4">VBAT</text>
<text x="158" y="47.9">PC13-TAMPER-RTC</text>
<text x="197.2" y="44.4">VDD_3</text>
<text x="197.8" y="47.9">VSS_3</text>
<text x="209.8" y="46.2">47</text>
<text x="209.8" y="42.7">48</text>
<text x="154.5" y="49.7">3</text>
<text x="158" y="51.5">PC14-OSC32_IN</text>
<text x="202.2" y="51.5">PB9</text>
<text x="209.8" y="53.2">45</text>
<text x="209.8" y="49.7">46</text>
<text x="154.5" y="56.8">5</text>
<text x="158" y="55">PC15-OSC32_OUT</text>
<text x="158" y="58.5">PD0-OSC_IN</text>
<text x="197.2" y="58.5">BOOT0</text>
<text x="202.2" y="55">PB8</text>
<text x="209.8" y="56.8">44</text>
<text x="293.9" y="56.8">1</text>
<text x="297.4" y="58.5">VCC1</text>
<text x="314.3" y="58.5">VCC2</text>
<text x="324.4" y="56.8">8</text>
<text x="353.8" y="57.8">1</text>
<text x="154.5" y="60.3">6</text>
<text x="154.5" y="63.8">7</text>
<text x="158" y="62.1">PD1-OSC_OUT</text>
<text x="158" y="65.6">NRST</text>
<text x="202.2" y="65.6">PB6</text>
<text x="202.2" y="62.1">PB7</text>
<text x="209.8" y="63.8">42</text>
<text x="209.8" y="60.3">43</text>
<text x="293.9" y="60.3">2</text>
<text x="293.9" y="63.8">3</text>
<text x="297.4" y="62.1">SDA1</text>
<text x="297.4" y="65.6">SCL1</text>
<text x="314.2" y="62.1">SDA2</text>
<text x="314.8" y="65.6">SCL2</text>
<text x="324.4" y="63.8">6</text>
<text x="324.4" y="60.3">7</text>
<text x="353.8" y="62.1">2</text>
<text x="353.8" y="65.6">3</text>
<text x="154.5" y="67.3">8</text>
<text x="154.5" y="70.9">9</text>
<text x="158" y="69.1">VSSA</text>
<text x="202.2" y="69.1">PB5</text>
<text x="209.8" y="70.9">40</text>
<text x="209.8" y="67.3">41</text>
<text x="293.9" y="67.3">4</text>
<text x="297.4" y="69.1">GND1</text>
<text x="313.7" y="69.1">GND2</text>
<text x="324.4" y="67.3">5</text>
<text x="353.8" y="69.1">4</text>
<text x="152.5" y="74.4">10</text>
<text x="152.5" y="77.9">11</text>
<text x="158" y="72.6">VDDA</text>
<text x="158" y="76.2">PA0-WKUP</text>
<text x="202.2" y="76.2">PB3</text>
<text x="202.2" y="72.6">PB4</text>
<text x="209.8" y="77.9">38</text>
<text x="209.8" y="74.4">39</text>
<text x="152.5" y="81.5">12</text>
<text x="158" y="79.7">PA1</text>
<text x="158" y="83.2">PA2</text>
<text x="200.2" y="83.2">PA14</text>
<text x="200.2" y="79.7">PA15</text>
<text x="209.8" y="81.5">37 SWCLK</text>
<text x="152.5" y="85">13</text>
<text x="152.5" y="88.5">14</text>
<text x="158" y="86.7">PA3</text>
<text x="197.2" y="86.7">VDD_2</text>
<text x="209.8" y="88.5">35</text>
<text x="209.8" y="85">36</text>
<text x="152.5" y="92">15</text>
<text x="152.5" y="95.6">16</text>
<text x="158" y="90.3">PA4</text>
<text x="158" y="93.8">PA5</text>
<text x="197.8" y="90.3">VSS_2</text>
<text x="200.2" y="93.8">PA13</text>
<text x="209.8" y="95.6">33</text>
<text x="209.8" y="92">34 SWDIO</text>
<text x="152.5" y="99.1">17</text>
<text x="158" y="97.3">PA6</text>
<text x="158" y="100.9">PA7</text>
<text x="200.2" y="100.9">PA11</text>
<text x="200.2" y="97.3">PA12</text>
<text x="209.8" y="99.1">32</text>
<text x="346.7" y="100.2">1</text>
<text x="37" y="106.2">7</text>
<text x="37" y="102.6">8</text>
<text x="152.5" y="102.6">18</text>
<text x="152.5" y="106.2">19</text>
<text x="158" y="104.4">PB0</text>
<text x="158" y="107.9">PB1</text>
<text x="200.2" y="104.4">PA10</text>
<text x="202.2" y="107.9">PA9</text>
<text x="209.8" y="106.2">30</text>
<text x="209.8" y="102.6">31</text>
<text x="295.6" y="103.7">1</text>
<text x="295.6" y="107.9">2</text>
<text x="346.7" y="104.4">2</text>
<text x="346.7" y="107.9">3</text>
<text x="37" y="113.2">5</text>
<text x="37" y="109.7">6</text>
<text x="152.5" y="109.7">20</text>
<text x="152.5" y="113.2">21</text>
<text x="158" y="111.4">PB2</text>
<text x="202.2" y="111.4">PA8</text>
<text x="209.8" y="113.2">28</text>
<text x="209.8" y="109.7">29</text>
<text x="295.6" y="111.4">3</text>
<text x="346.7" y="111.4">4</text>
<text x="37" y="116.7">4</text>
<text x="152.5" y="116.7">22</text>
<text x="158" y="115">PB10</text>
<text x="158" y="118.5">PB11</text>
<text x="200.2" y="118.5">PB14</text>
<text x="200.2" y="115">PB15</text>
<text x="209.8" y="116.7">27</text>
<text x="295.6" y="115">4</text>
<text x="37" y="123.8">2</text>
<text x="37" y="120.3">3</text>
<text x="152.5" y="120.3">23</text>
<text x="152.5" y="123.8">24</text>
<text x="158" y="122">VSS_1</text>
<text x="158" y="125.6">VDD_1</text>
<text x="200.2" y="125.6">PB12</text>
<text x="200.2" y="122">PB13</text>
<text x="209.8" y="123.8">25</text>
<text x="209.8" y="120.3">26</text>
<text x="37" y="127.3">1</text>
<text x="297.4" y="187.3">1</text>
<text x="297.4" y="190.8">2</text>
<text x="300.9" y="189.1">OUT1</text>
<text x="324.8" y="189.1">OUT4</text>
<text x="335" y="190.8">13</text>
<text x="335" y="187.3">14</text>
<text x="297.4" y="194.3">3</text>
<text x="297.4" y="197.9">4</text>
<text x="300.9" y="192.6">NEG/1</text>
<text x="300.9" y="196.1">POS/1</text>
<text x="323.3" y="192.6">NEG/4</text>
<text x="323.5" y="196.1">POS/4</text>
<text x="335" y="197.9">11</text>
<text x="335" y="194.3">12</text>
<text x="297.4" y="201.4">5</text>
<text x="300.9" y="199.6">VCC+</text>
<text x="300.9" y="203.2">POS/2</text>
<text x="323.5" y="203.2">POS/3</text>
<text x="325.5" y="199.6">VCC-</text>
<text x="335" y="201.4">10</text>
<text x="297.4" y="204.9">6</text>
<text x="297.4" y="208.5">7</text>
<text x="300.9" y="206.7">NEG/2</text>
<text x="324.7" y="206.7">NEG3</text>
<text x="335" y="208.5">8</text>
<text x="335" y="204.9">9</text>
<text x="135.1" y="212">1</text>
<text x="135.1" y="215.5">2</text>
<text x="138.6" y="213.7">1</text>
<text x="300.9" y="210.2">OUT2</text>
<text x="324.8" y="210.2">OUT3</text>
<text x="135.1" y="219">3</text>
<text x="138.6" y="217.3">2</text>
<text x="138.6" y="220.8">3</text>
<text x="295.6" y="227.9">1</text>
<text x="333.3" y="227.9">14</text>
<text x="295.6" y="231.4">2</text>
<text x="299.1" y="229.6">OUT1</text>
<text x="299.1" y="233.2">NEG/1</text>
<text x="321.5" y="233.2">NEG/4</text>
<text x="323" y="229.6">OUT4</text>
<text x="333.3" y="231.4">13</text>
<text x="295.6" y="234.9">3</text>
<text x="295.6" y="238.4">4</text>
<text x="299.1" y="236.7">POS/1</text>
<text x="321.7" y="236.7">POS/4</text>
<text x="333.3" y="238.4">11</text>
<text x="333.3" y="234.9">12</text>
<text x="295.6" y="242">5</text>
<text x="295.6" y="245.5">6</text>
<text x="299.1" y="240.2">VCC+</text>
<text x="299.1" y="243.7">POS/2</text>
<text x="321.7" y="243.7">POS/3</text>
<text x="323.7" y="240.2">VCC-</text>
<text x="333.3" y="245.5">9</text>
<text x="333.3" y="242">10</text>
<text x="295.6" y="249">7</text>
<text x="299.1" y="247.3">NEG/2</text>
<text x="299.1" y="250.8">OUT2</text>
<text x="322.9" y="247.3">NEG3</text>
<text x="323" y="250.8">OUT3</text>
<text x="333.3" y="249">8</text>
</g>
</svg>
